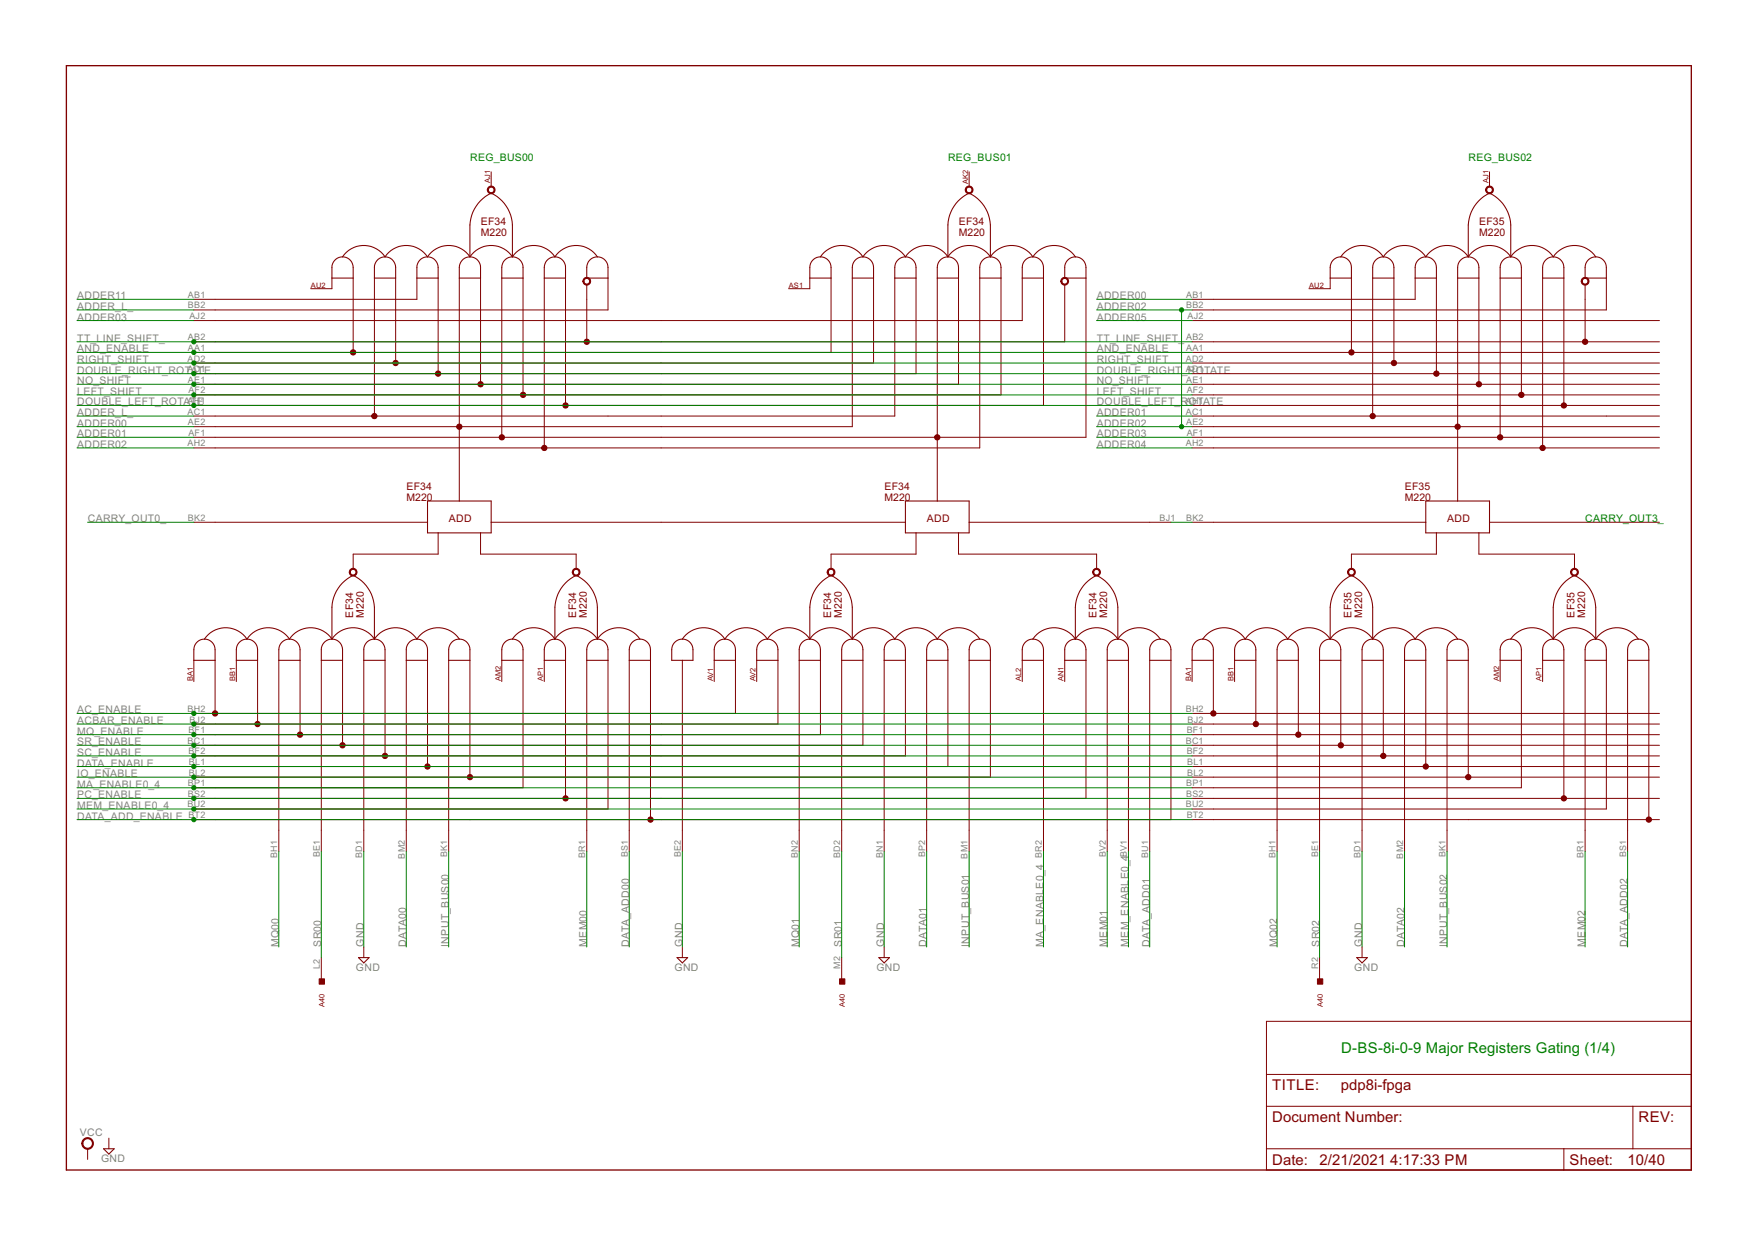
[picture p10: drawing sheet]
<svg xmlns="http://www.w3.org/2000/svg" width="420mm" height="297mm" viewBox="0 0 420 297" stroke-linecap="round" stroke-linejoin="round" font-family="sans-serif">
<path d="M15.9 15.7h388.6v264.1h-388.6z" fill="none" stroke="#800000" stroke-width=".32"/>
<g fill="none" stroke="#800000" stroke-width=".24">
<path d="M117.5 41.1v3.6M231.8 41.1v3.6M356.2 41.1v3.6M79.4 66.5v2.5h-5.1M84.5 66.5v17.8M89.5 66.5v33M94.6 66.5v20.3M99.7 66.5v5.1h-53.3M104.8 66.5v22.9M109.8 66.5v53.3M114.9 66.5v25.4M120 66.5v38.1"/>
<path d="M125.1 66.5v27.9M130.2 66.5v40.6M135.2 66.5v30.5M140.3 68v13.7M145.4 66.5v7.6h-99M193.7 66.5v2.5h-5.1M198.7 66.5v17.8h-152.3M203.8 66.5v35.5h-157.4M208.9 66.5v20.3h-162.5M214 66.5v33h-167.6M219.1 66.5v22.9h-172.7M224.1 66.5v53.3"/>
<path d="M229.2 66.5v25.4h-182.8M234.3 66.5v40.6h-187.9M239.4 66.5v27.9h-193M244.5 66.5v10.2h-198.1M249.5 66.5v30.5h-203.1M254.6 68v13.7h-208.2M259.7 66.5v38.1h-213.3M285.1 76.7h111.7M318.1 66.5v2.5h-5.1M323.2 66.5v17.8M328.3 66.5v33M333.3 66.5v20.3"/>
<path d="M338.4 66.5v5.1h-53.3M343.5 66.5v22.9M348.6 66.5v53.3M353.7 66.5v25.4M358.7 66.5v38.1M363.8 66.5v27.9M368.9 66.5v40.6M374 66.5v30.5M379.1 68v13.7M384.1 66.5v7.6h-99M285.1 99.5h111.7M285.1 97h111.7"/>
<path d="M285.1 94.4h111.7M285.1 91.9h111.7M285.1 89.4h111.7M285.1 86.8h111.7M285.1 84.3h111.7M285.1 81.7h111.7M285.1 102h111.7M285.1 104.6h111.7M285.1 107.1h111.7M46.4 124.9h55.8M104.8 127.4v5.1h-20.3v3.6M114.9 127.4v5.1h22.9v3.6"/>
<path d="M117.5 124.9h99M219.1 127.4v5.1h-20.4v3.6M229.2 127.4v5.1h33v3.6M231.8 124.9h48.2M285.1 124.9h55.9M343.5 127.4v5.1h-20.3v3.6M353.7 127.4v5.1h22.8v3.6M356.2 124.9h40.6M46.4 157.9v5.1M51.4 157.9v12.7M56.5 157.9v5.1M61.6 157.9v15.3"/>
<path d="M66.7 157.9v45.7M71.8 157.9v17.8M76.8 157.9v45.7M81.9 157.9v20.3M87 157.9v45.7M92.1 157.9v22.9M97.2 157.9v45.7M102.2 157.9v25.4M107.3 157.9v45.7M112.4 157.9v28M120 157.9v5.1M125.1 157.9v30.5h-78.7"/>
<path d="M130.2 157.9v5.1M135.2 157.9v33M140.3 157.9v45.7M145.4 157.9v35.6h-99M150.5 157.9v45.7M155.6 157.9v38.1M163.2 157.9v45.7M170.8 157.9v5.1M175.9 157.9v12.7h-129.5M181 157.9v5.1M186 157.9v15.3h-139.6M191.1 157.9v45.7"/>
<path d="M196.2 157.9v17.8h-149.8M201.3 157.9v45.7M206.4 157.9v20.3h-160M211.4 157.9v45.7M216.5 157.9v22.9h-170.1M221.6 157.9v45.7M226.7 157.9v25.4h-180.3M231.8 157.9v45.7M236.8 157.9v28h-190.4M244.5 157.9v5.1M249.5 157.9v45.7M254.6 157.9v5.1"/>
<path d="M259.7 157.9v33h-213.3M264.8 157.9v45.7M269.9 157.9v45.7M274.9 157.9v45.7M280 157.9v38.1h-233.6M285.1 157.9v5.1M290.2 157.9v12.7M295.2 157.9v5.1M300.3 157.9v15.3M305.4 157.9v45.7M310.5 157.9v17.8M315.6 157.9v45.7"/>
<path d="M320.6 157.9v20.3M325.7 157.9v45.7M330.8 157.9v22.9M335.9 157.9v45.7M341 157.9v25.4M346 157.9v45.7M351.1 157.9v28M358.7 157.9v5.1M363.8 157.9v30.5h-78.7M368.9 157.9v5.1M374 157.9v33M379.1 157.9v45.7"/>
<path d="M384.1 157.9v35.6h-99M389.2 157.9v45.7M394.3 157.9v38.1M285.1 170.6h111.7M285.1 173.2h111.7M285.1 175.7h111.7M285.1 178.2h111.7M285.1 180.8h111.7M285.1 183.3h111.7M285.1 185.9h111.7M285.1 190.9h111.7M285.1 196h111.7"/>
<path d="M76.8 229v5.1M87 226.5v2.5M163.2 226.5v2.5M201.3 229v5.1M211.4 226.5v2.5M315.6 229v5.1M325.7 226.5v2.5M302.9 244.3h101.6v35.5h-101.6zM302.9 257h101.6M21 274.7v2.6M26 272.2v2.5M302.9 264.6h101.6"/>
<path d="M302.9 274.7h101.6M374 274.7v5.1M390.5 264.6v10.1"/>
</g>
<g fill="none" stroke="#800000" stroke-width=".25">
<path d="M80 62.3a2.54 2.54 0 0 1 2.8-.7 2.54 2.54 0 0 1 1.7 2.4v2.5h-5.1v-3zM81.9 61.4a6.1 6.1 0 0 1 10.2 0M90.4 62a2.55 2.55 0 0 1 2.7-.3 2.55 2.55 0 0 1 1.5 2.3v2.5h-5.1l.1-3 .3-.8zM92.1 61.4a6.1 6.1 0 0 1 10.1 0M100.6 62a2.55 2.55 0 0 1 2.7-.3 2.55 2.55 0 0 1 1.5 2.3v2.5h-5.1v-3l.3-.8zM102.2 61.4a6.1 6.1 0 0 1 10.2 0M110.7 62a2.54 2.54 0 0 1 2.8-.3 2.54 2.54 0 0 1 1.4 2.3v2.5h-5.1l.1-3 .3-.8zM112.4 61.4v-7.6a9 9 0 0 1 5.1-7.6 8.9 8.9 0 0 1 5 7.6v7.6M112.4 61.4a6.1 6.1 0 0 1 10.1 0M120.6 62.3a2.54 2.54 0 0 1 2.8-.7 2.54 2.54 0 0 1 1.7 2.4v2.5h-5.1v-3zM122.5 61.4a6.1 6.1 0 0 1 10.2 0M130.7 62.3a2.54 2.54 0 0 1 2.9-.7 2.54 2.54 0 0 1 1.6 2.4v2.5h-5v-3z"/>
<path d="M132.7 61.4a6.1 6.1 0 0 1 10.2 0M140.9 62.3a2.54 2.54 0 0 1 2.8-.7 2.54 2.54 0 0 1 1.7 2.4v2.5h-5.1l.1-3zM194.2 62.3a2.54 2.54 0 0 1 2.9-.7 2.54 2.54 0 0 1 1.6 2.4v2.5h-5v-3zM196.2 61.4a6.1 6.1 0 0 1 10.2 0M204.4 62.3a2.54 2.54 0 0 1 2.8-.7 2.54 2.54 0 0 1 1.7 2.4v2.5h-5.1l.1-3zM206.4 61.4a6.1 6.1 0 0 1 10.1 0M214.6 62.3a2.54 2.54 0 0 1 2.8-.7 2.54 2.54 0 0 1 1.7 2.4v2.5h-5.1v-3zM216.5 61.4a6.1 6.1 0 0 1 10.2 0M224.7 62.3a2.54 2.54 0 0 1 2.8-.7 2.54 2.54 0 0 1 1.7 2.4v2.5h-5.1l.1-3zM226.7 61.4v-7.6a8.9 8.9 0 0 1 5.1-7.6 8.9 8.9 0 0 1 5 7.6v7.6M226.7 61.4a6.1 6.1 0 0 1 10.1 0M234.9 62.3a2.54 2.54 0 0 1 2.8-.7 2.54 2.54 0 0 1 1.7 2.4v2.5h-5.1v-3z"/>
<path d="M236.8 61.4a6.1 6.1 0 0 1 10.2 0M245 62.3a2.54 2.54 0 0 1 2.9-.7 2.54 2.54 0 0 1 1.6 2.4v2.5h-5v-3zM247 61.4a6.1 6.1 0 0 1 10.2 0M255.2 62.3a2.54 2.54 0 0 1 2.8-.7 2.54 2.54 0 0 1 1.7 2.4v2.5h-5.1v-3zM318.7 62.3a2.54 2.54 0 0 1 2.8-.7 2.54 2.54 0 0 1 1.7 2.4v2.5h-5.1v-3zM320.6 61.4a6.1 6.1 0 0 1 10.2 0M328.8 62.3a2.54 2.54 0 0 1 2.9-.7 2.54 2.54 0 0 1 1.6 2.4v2.5h-5v-3zM330.8 61.4a6.1 6.1 0 0 1 10.2 0M339 62.3a2.54 2.54 0 0 1 2.8-.7 2.54 2.54 0 0 1 1.7 2.4v2.5h-5.1l.1-3zM341 61.4a6.1 6.1 0 0 1 10.1 0M349.2 62.3a2.54 2.54 0 0 1 2.8-.7 2.54 2.54 0 0 1 1.7 2.4v2.5h-5.1v-3zM351.1 61.4v-7.6a8.9 8.9 0 0 1 5.1-7.6 8.9 8.9 0 0 1 5.1 7.6v7.6"/>
<path d="M351.1 61.4a6.1 6.1 0 0 1 10.2 0M359.3 62.3a2.54 2.54 0 0 1 2.8-.7 2.54 2.54 0 0 1 1.7 2.4v2.5h-5.1l.1-3zM361.3 61.4a6.1 6.1 0 0 1 10.1 0M369.5 62.3a2.54 2.54 0 0 1 2.8-.7 2.54 2.54 0 0 1 1.7 2.4v2.5h-5.1v-3zM371.4 61.4a6.1 6.1 0 0 1 10.2 0M379.6 62.3a2.54 2.54 0 0 1 2.9-.7 2.54 2.54 0 0 1 1.6 2.4v2.5h-5v-3zM102.2 119.8h15.3v7.6h-15.3zM216.5 119.8h15.3v7.6h-15.3zM341 119.8h15.2v7.6h-15.2zM46.9 153.8a2.54 2.54 0 0 1 2.9-.8 2.54 2.54 0 0 1 1.6 2.4v2.5h-5v-3zM48.9 152.8a6.1 6.1 0 0 1 10.2 0M57.1 153.8a2.54 2.54 0 0 1 2.8-.8 2.54 2.54 0 0 1 1.7 2.4v2.5h-5.1l.1-3z"/>
<path d="M59.1 152.8a6.1 6.1 0 0 1 10.1 0M67.3 153.8a2.54 2.54 0 0 1 2.8-.8 2.54 2.54 0 0 1 1.7 2.4v2.5h-5.1v-3zM69.2 152.8a6.1 6.1 0 0 1 10.2 0M77.4 153.8a2.54 2.54 0 0 1 2.8-.8 2.54 2.54 0 0 1 1.7 2.4v2.5h-5.1l.1-3zM79.4 152.8v-7.6a8.9 8.9 0 0 1 5.1-7.6 9 9 0 0 1 5 7.6v7.6M79.4 152.8a6.1 6.1 0 0 1 10.1 0M87.9 153.4a2.55 2.55 0 0 1 2.7-.3 2.55 2.55 0 0 1 1.5 2.3v2.5h-5.1v-3l.3-.8zM89.5 152.8a6.1 6.1 0 0 1 10.2 0M98 153.4a2.55 2.55 0 0 1 2.8-.3 2.55 2.55 0 0 1 1.4 2.3v2.5h-5v-3l.3-.8zM99.7 152.8a6.1 6.1 0 0 1 10.1 0M108.2 153.4a2.53 2.53 0 0 1 2.7-.3 2.53 2.53 0 0 1 1.5 2.3v2.5h-5.1v-3l.4-.8zM120.6 153.8a2.54 2.54 0 0 1 2.8-.8 2.54 2.54 0 0 1 1.7 2.4v2.5h-5.1v-3z"/>
<path d="M122.5 152.8a6.1 6.1 0 0 1 10.2 0M130.7 153.8a2.54 2.54 0 0 1 2.9-.8 2.54 2.54 0 0 1 1.6 2.4v2.5h-5v-3zM132.7 152.8v-7.6a8.9 8.9 0 0 1 5.1-7.6 8.9 8.9 0 0 1 5.1 7.6v7.6M132.7 152.8a6.1 6.1 0 0 1 10.2 0M140.9 153.8a2.54 2.54 0 0 1 2.8-.8 2.54 2.54 0 0 1 1.7 2.4v2.5h-5.1l.1-3zM142.9 152.8a6.1 6.1 0 0 1 10.1 0M151.1 153.8a2.54 2.54 0 0 1 2.8-.8 2.54 2.54 0 0 1 1.7 2.4v2.5h-5.1v-3zM161.2 153.8a2.54 2.54 0 0 1 2.8-.8 2.54 2.54 0 0 1 1.7 2.4v2.5h-5.1l.1-3zM163.2 152.8a6.1 6.1 0 0 1 10.1 0M171.4 153.8a2.54 2.54 0 0 1 2.8-.8 2.54 2.54 0 0 1 1.7 2.4v2.5h-5.1v-3zM173.3 152.8a6.1 6.1 0 0 1 10.2 0M181.5 153.8a2.54 2.54 0 0 1 2.9-.8 2.54 2.54 0 0 1 1.6 2.4v2.5h-5v-3z"/>
<path d="M183.5 152.8a6.1 6.1 0 0 1 10.2 0M191.7 153.8a2.54 2.54 0 0 1 2.8-.8 2.54 2.54 0 0 1 1.7 2.4v2.5h-5.1l.1-3zM193.7 152.8v-7.6a8.9 8.9 0 0 1 5-7.6 8.9 8.9 0 0 1 5.1 7.6v7.6M193.7 152.8a6.1 6.1 0 0 1 10.1 0M201.9 153.8a2.54 2.54 0 0 1 2.8-.8 2.54 2.54 0 0 1 1.7 2.4v2.5h-5.1v-3zM203.8 152.8a6.1 6.1 0 0 1 10.2 0M212 153.8a2.54 2.54 0 0 1 2.8-.8 2.54 2.54 0 0 1 1.7 2.4v2.5h-5.1l.1-3zM214 152.8a6.1 6.1 0 0 1 10.1 0M222.2 153.8a2.54 2.54 0 0 1 2.8-.8 2.54 2.54 0 0 1 1.7 2.4v2.5h-5.1v-3zM224.1 152.8a6.1 6.1 0 0 1 10.2 0M232.3 153.8a2.54 2.54 0 0 1 2.9-.8 2.54 2.54 0 0 1 1.6 2.4v2.5h-5v-3zM245 153.8a2.54 2.54 0 0 1 2.9-.8 2.54 2.54 0 0 1 1.6 2.4v2.5h-5v-3z"/>
<path d="M247 152.8a6.1 6.1 0 0 1 10.2 0M255.2 153.8a2.54 2.54 0 0 1 2.8-.8 2.54 2.54 0 0 1 1.7 2.4v2.5h-5.1v-3zM257.2 152.8v-7.6a8.9 8.9 0 0 1 5-7.6 9 9 0 0 1 5.1 7.6v7.6M257.2 152.8a6.1 6.1 0 0 1 10.1 0M265.7 153.4a2.55 2.55 0 0 1 2.7-.3 2.55 2.55 0 0 1 1.5 2.3v2.5h-5.1v-3l.3-.8zM267.3 152.8a6.1 6.1 0 0 1 10.2 0M275.8 153.4a2.55 2.55 0 0 1 2.7-.3 2.55 2.55 0 0 1 1.5 2.3v2.5h-5.1l.1-3 .3-.8zM286 153.4a2.53 2.53 0 0 1 2.7-.3 2.53 2.53 0 0 1 1.5 2.3v2.5h-5.1v-3l.3-.8zM287.6 152.8a6.1 6.1 0 0 1 10.2 0M296.1 153.4a2.54 2.54 0 0 1 2.7-.3 2.54 2.54 0 0 1 1.5 2.3v2.5h-5.1l.1-3 .3-.8zM297.8 152.8a6.1 6.1 0 0 1 10.1 0M306 153.8a2.54 2.54 0 0 1 2.8-.8 2.54 2.54 0 0 1 1.7 2.4v2.5h-5.1v-3z"/>
<path d="M307.9 152.8a6.1 6.1 0 0 1 10.2 0M316.1 153.8a2.54 2.54 0 0 1 2.9-.8 2.54 2.54 0 0 1 1.6 2.4v2.5h-5v-3zM318.1 152.8v-7.6a8.9 8.9 0 0 1 5.1-7.6 8.9 8.9 0 0 1 5.1 7.6v7.6M318.1 152.8a6.1 6.1 0 0 1 10.2 0M326.3 153.8a2.54 2.54 0 0 1 2.8-.8 2.54 2.54 0 0 1 1.7 2.4v2.5h-5.1l.1-3zM328.3 152.8a6.1 6.1 0 0 1 10.1 0M336.5 153.8a2.54 2.54 0 0 1 2.8-.8 2.54 2.54 0 0 1 1.7 2.4v2.5h-5.1v-3zM338.4 152.8a6.1 6.1 0 0 1 10.2 0M346.6 153.8a2.54 2.54 0 0 1 2.8-.8 2.54 2.54 0 0 1 1.7 2.4v2.5h-5.1l.1-3zM359.3 153.8a2.54 2.54 0 0 1 2.8-.8 2.54 2.54 0 0 1 1.7 2.4v2.5h-5.1l.1-3zM361.3 152.8a6.1 6.1 0 0 1 10.1 0M369.5 153.8a2.54 2.54 0 0 1 2.8-.8 2.54 2.54 0 0 1 1.7 2.4v2.5h-5.1v-3z"/>
<path d="M371.4 152.8v-7.6a8.9 8.9 0 0 1 5.1-7.6 8.9 8.9 0 0 1 5.1 7.6v7.6M371.4 152.8a6.1 6.1 0 0 1 10.2 0M379.6 153.8a2.54 2.54 0 0 1 2.9-.8 2.54 2.54 0 0 1 1.6 2.4v2.5h-5v-3zM381.6 152.8a6.1 6.1 0 0 1 10.2 0M389.8 153.8a2.54 2.54 0 0 1 2.8-.8 2.54 2.54 0 0 1 1.7 2.4v2.5h-5.1l.1-3zM85.7 229h2.6l-1.3 1.3zM161.9 229h2.5l-1.2 1.3zM210.2 229h2.5l-1.3 1.3zM324.4 229h2.6l-1.3 1.3zM24.8 274.7h2.5l-1.3 1.3z"/>
</g>
<g fill="#800000" stroke="#800000" stroke-width=".24">
<path d="M83.7 136.3a.93 .93 0 0 1 1.5 0 .93 .93 0 0 1-.4 1.4 .93 .93 0 0 1-1.3-.9h.3a.68 .68 0 0 1 1-.5 .68 .68 0 0 1 .1 1.1 .68 .68 0 0 1-1.1-.3v-.3h-.3z" fill-rule="evenodd"/>
<path d="M137 136.3a.93 .93 0 0 1 1.5 0 .93 .93 0 0 1-.5 1.4 .93 .93 0 0 1-1.2-.9h.3a.68 .68 0 0 1 .9-.6 .68 .68 0 0 1 .3 1.1 .68 .68 0 0 1-1.2-.2v-.3h-.3z" fill-rule="evenodd"/>
<path d="M109.5 101.9a.38 .38 0 0 1 .6-.1 .38 .38 0 0 1-.2 .6 .38 .38 0 0 1-.4-.4l.3-.1 .2 .2-.5-.1z" fill-rule="evenodd"/>
<path d="M109.4 101.6a.64 .64 0 0 1 1 .1 .64 .64 0 0 1-.4 1 .64 .64 0 0 1-.8-.7h.3a.38 .38 0 0 1 .4-.3 .38 .38 0 0 1 .2 .6 .38 .38 0 0 1-.6-.1l-.3-.2z" fill-rule="evenodd"/>
<path d="M116.7 44.9a.93 .93 0 0 1 1.5 0 .93 .93 0 0 1-.5 1.4 .93 .93 0 0 1-1.2-.9h.3a.68 .68 0 0 1 .9-.6 .68 .68 0 0 1 .2 1.1 .68 .68 0 0 1-1.1-.3v-.2h-.3z" fill-rule="evenodd"/>
<path d="M89.2 99.3a.38 .38 0 0 1 .6-.1 .38 .38 0 0 1-.1 .6 .38 .38 0 0 1-.5-.3l.3-.1 .2 .1-.1 .1-.4-.1z" fill-rule="evenodd"/>
<path d="M89.1 99.1a.63 .63 0 0 1 1 .1 .63 .63 0 0 1-.4 .9 .63 .63 0 0 1-.8-.6h.3a.38 .38 0 0 1 .5-.3 .38 .38 0 0 1 .1 .6 .38 .38 0 0 1-.6-.1v-.2h-.3z" fill-rule="evenodd"/>
<path d="M139.8 66.5a.93 .93 0 0 1 1.4 .4 .93 .93 0 0 1-.7 1.3 .93 .93 0 0 1-1.1-.9h.2a.68 .68 0 0 1 1-.7 .68 .68 0 0 1 .2 1.1 .68 .68 0 0 1-1.1-.2l-.1-.2h-.2z" fill-rule="evenodd"/>
<path d="M84.1 84.1a.38 .38 0 0 1 .6-.1 .38 .38 0 0 1-.1 .6 .38 .38 0 0 1-.5-.3l.3-.1 .2 .1-.1 .1-.4-.1z" fill-rule="evenodd"/>
<path d="M94.3 86.6a.38 .38 0 0 1 .6 0 .38 .38 0 0 1-.1 .6 .38 .38 0 0 1-.6-.4l.4-.1 .1 .1-.1 .2-.4-.2z" fill-rule="evenodd"/>
<path d="M104.4 89.2a.38 .38 0 0 1 .7-.1 .38 .38 0 0 1-.2 .6 .38 .38 0 0 1-.5-.3l.3-.2 .2 .2-.1 .1-.4-.1z" fill-rule="evenodd"/>
<path d="M114.7 91.6a.39 .39 0 0 1 .6 .2 .39 .39 0 0 1-.3 .5 .39 .39 0 0 1-.5-.4l.5-.1v.2l-.5-.1z" fill-rule="evenodd"/>
<path d="M124.9 94.1a.39 .39 0 0 1 .5 .2 .39 .39 0 0 1-.2 .5 .39 .39 0 0 1-.5-.4l.4-.1 .1 .2-.5-.1z" fill-rule="evenodd"/>
<path d="M135 96.6a.38 .38 0 0 1 .6 .3 .38 .38 0 0 1-.3 .5 .38 .38 0 0 1-.4-.4l.3-.2 .2 .2h-.5z" fill-rule="evenodd"/>
<path d="M84 83.8a.63 .63 0 0 1 1 .1 .63 .63 0 0 1-.4 1 .63 .63 0 0 1-.8-.6h.3a.38 .38 0 0 1 .5-.4 .38 .38 0 0 1 .1 .7 .38 .38 0 0 1-.6-.2l-.3-.1z" fill-rule="evenodd"/>
<path d="M94.1 86.4a.63 .63 0 0 1 1 .1 .63 .63 0 0 1-.3 .9 .63 .63 0 0 1-.8-.6h.2a.38 .38 0 0 1 .6-.3 .38 .38 0 0 1 .1 .6 .38 .38 0 0 1-.6-.1l-.3-.2z" fill-rule="evenodd"/>
<path d="M114.5 91.4a.64 .64 0 0 1 1 .2 .64 .64 0 0 1-.4 .9 .64 .64 0 0 1-.8-.6h.2a.38 .38 0 0 1 .5-.4 .38 .38 0 0 1 .2 .6 .38 .38 0 0 1-.6-.1l-.3-.1z" fill-rule="evenodd"/>
<path d="M124.6 94a.64 .64 0 0 1 1 .1 .64 .64 0 0 1-.4 .9 .64 .64 0 0 1-.8-.6h.3a.38 .38 0 0 1 .5-.4 .38 .38 0 0 1 .2 .6 .38 .38 0 0 1-.7 0l-.3-.2z" fill-rule="evenodd"/>
<path d="M104.3 88.9a.63 .63 0 0 1 1 .1 .63 .63 0 0 1-.3 .9 .63 .63 0 0 1-.9-.5h.3a.38 .38 0 0 1 .5-.4 .38 .38 0 0 1 .1 .6 .38 .38 0 0 1-.6-.1l-.3-.1z" fill-rule="evenodd"/>
<path d="M134.8 96.5a.64 .64 0 0 1 1 .2 .64 .64 0 0 1-.4 .9 .64 .64 0 0 1-.8-.6h.3a.38 .38 0 0 1 .4-.4 .38 .38 0 0 1 .2 .6 .38 .38 0 0 1-.6-.1l-.3-.1z" fill-rule="evenodd"/>
<path d="M119.5 104.1a.64 .64 0 0 1 1.1 .2 .64 .64 0 0 1-.4 .9 .64 .64 0 0 1-.8-.6h.2a.38 .38 0 0 1 .5-.4 .38 .38 0 0 1 .2 .6 .38 .38 0 0 1-.6-.1l-.3-.1z" fill-rule="evenodd"/>
<path d="M129.7 106.7a.64 .64 0 0 1 1 .1 .64 .64 0 0 1-.4 1 .64 .64 0 0 1-.8-.7h.3a.38 .38 0 0 1 .5-.4 .38 .38 0 0 1 .1 .6 .38 .38 0 0 1-.6 0l-.3-.2z" fill-rule="evenodd"/>
<path d="M119.7 104.4a.38 .38 0 0 1 .6 0 .38 .38 0 0 1-.2 .6 .38 .38 0 0 1-.5-.4l.4-.1 .1 .1h-.5z" fill-rule="evenodd"/>
<path d="M130 106.8a.38 .38 0 0 1 .5 .2 .38 .38 0 0 1-.3 .5 .38 .38 0 0 1-.4-.4l.4-.1 .1 .2-.5-.1z" fill-rule="evenodd"/>
<path d="M139.9 81.3a.64 .64 0 0 1 1 .1 .64 .64 0 0 1-.4 .9 .64 .64 0 0 1-.8-.6h.2a.38 .38 0 0 1 .5-.3 .38 .38 0 0 1 .2 .6 .38 .38 0 0 1-.6-.1l-.3-.2z" fill-rule="evenodd"/>
<path d="M140.1 81.4a.39 .39 0 0 1 .6 .2 .39 .39 0 0 1-.3 .5 .39 .39 0 0 1-.5-.4l.5-.1v.2l-.5-.1z" fill-rule="evenodd"/>
<path d="M51 170.2a.63 .63 0 0 1 1 .1 .63 .63 0 0 1-.4 .9 .63 .63 0 0 1-.8-.6h.3a.38 .38 0 0 1 .5-.3 .38 .38 0 0 1 .1 .6 .38 .38 0 0 1-.6-.1v-.2h-.3z" fill-rule="evenodd"/>
<path d="M51.1 170.4a.38 .38 0 0 1 .6 0 .38 .38 0 0 1-.1 .6 .38 .38 0 0 1-.5-.4l.3-.1 .2 .1-.2 .2-.3-.2z" fill-rule="evenodd"/>
<path d="M61.2 172.7a.62 .62 0 0 1 .9 .2 .62 .62 0 0 1-.4 .9 .62 .62 0 0 1-.7-.6h.2a.38 .38 0 0 1 .6-.4 .38 .38 0 0 1 0 .7 .38 .38 0 0 1-.6-.2v-.1h-.2z" fill-rule="evenodd"/>
<path d="M61.3 173a.38 .38 0 0 1 .6-.1 .38 .38 0 0 1-.2 .6 .38 .38 0 0 1-.5-.3l.4-.2 .1 .2-.1 .1-.4-.1z" fill-rule="evenodd"/>
<path d="M71.3 175.3a.63 .63 0 0 1 1 .1 .63 .63 0 0 1-.4 .9 .63 .63 0 0 1-.8-.6h.3a.38 .38 0 0 1 .5-.3 .38 .38 0 0 1 .1 .6 .38 .38 0 0 1-.6-.1v-.2h-.3z" fill-rule="evenodd"/>
<path d="M71.6 175.4a.38 .38 0 0 1 .5 .2 .38 .38 0 0 1-.3 .5 .38 .38 0 0 1-.4-.4l.4-.1 .1 .2-.5-.1z" fill-rule="evenodd"/>
<path d="M81.4 177.8a.63 .63 0 0 1 1 .1 .63 .63 0 0 1-.3 .9 .63 .63 0 0 1-.8-.6h.2a.38 .38 0 0 1 .6-.3 .38 .38 0 0 1 .1 .6 .38 .38 0 0 1-.6-.1l-.1-.2h-.2z" fill-rule="evenodd"/>
<path d="M81.6 178.1a.38 .38 0 0 1 .6-.1 .38 .38 0 0 1-.1 .6 .38 .38 0 0 1-.6-.4l.4-.1 .1 .1-.1 .2-.4-.2z" fill-rule="evenodd"/>
<path d="M91.6 180.3a.63 .63 0 0 1 1 .1 .63 .63 0 0 1-.4 1 .63 .63 0 0 1-.8-.6h.3a.38 .38 0 0 1 .5-.3 .38 .38 0 0 1 .1 .6 .38 .38 0 0 1-.6-.2v-.1h-.3z" fill-rule="evenodd"/>
<path d="M91.7 180.6a.38 .38 0 0 1 .7-.1 .38 .38 0 0 1-.2 .6 .38 .38 0 0 1-.5-.3l.4-.1 .1 .1-.1 .1-.4-.1z" fill-rule="evenodd"/>
<path d="M101.8 182.9a.63 .63 0 0 1 1 .1 .63 .63 0 0 1-.4 .9 .63 .63 0 0 1-.8-.6h.3a.38 .38 0 0 1 .5-.3 .38 .38 0 0 1 .1 .6 .38 .38 0 0 1-.6-.1v-.2h-.3z" fill-rule="evenodd"/>
<path d="M101.9 183.1a.38 .38 0 0 1 .6 0 .38 .38 0 0 1-.1 .6 .38 .38 0 0 1-.5-.4l.3-.1 .2 .1-.2 .2-.3-.2z" fill-rule="evenodd"/>
<path d="M155.1 195.6a.64 .64 0 0 1 1 .1 .64 .64 0 0 1-.4 .9 .64 .64 0 0 1-.8-.6h.3a.38 .38 0 0 1 .5-.4 .38 .38 0 0 1 .1 .6 .38 .38 0 0 1-.6 0l-.3-.2z" fill-rule="evenodd"/>
<path d="M155.4 195.7a.39 .39 0 0 1 .5 .2 .39 .39 0 0 1-.3 .5 .39 .39 0 0 1-.4-.4l.4-.1 .1 .2-.5-.1z" fill-rule="evenodd"/>
<path d="M134.8 190.5a.63 .63 0 0 1 1 .1 .63 .63 0 0 1-.4 1 .63 .63 0 0 1-.8-.7h.3a.38 .38 0 0 1 .4-.3 .38 .38 0 0 1 .2 .6 .38 .38 0 0 1-.6-.1l-.3-.2z" fill-rule="evenodd"/>
<path d="M135 190.6a.39 .39 0 0 1 .6 .2 .39 .39 0 0 1-.3 .5 .39 .39 0 0 1-.4-.4l.3-.1 .2 .2-.5-.1z" fill-rule="evenodd"/>
<path d="M111.9 185.4a.63 .63 0 0 1 1 .2 .63 .63 0 0 1-.4 .9 .63 .63 0 0 1-.8-.6h.3a.38 .38 0 0 1 .5-.4 .38 .38 0 0 1 .2 .6 .38 .38 0 0 1-.7-.1l-.3-.1z" fill-rule="evenodd"/>
<path d="M112.2 185.5a.39 .39 0 0 1 .5 .2 .39 .39 0 0 1-.2 .5 .39 .39 0 0 1-.5-.3l.4-.2 .1 .2h-.5z" fill-rule="evenodd"/>
<path d="M198 136.3a.94 .94 0 0 1 1.5 0 .94 .94 0 0 1-.5 1.4 .94 .94 0 0 1-1.2-.9h.3a.67 .67 0 0 1 .9-.6 .67 .67 0 0 1 .2 1.1 .67 .67 0 0 1-1.1-.2v-.3h-.3z" fill-rule="evenodd"/>
<path d="M261.5 136.3a.93 .93 0 0 1 1.5 0 .93 .93 0 0 1-.5 1.4 .93 .93 0 0 1-1.2-.9h.3a.68 .68 0 0 1 .9-.5 .68 .68 0 0 1 .2 1.1 .68 .68 0 0 1-1.1-.3v-.3h-.3z" fill-rule="evenodd"/>
<path d="M223.7 104.1a.64 .64 0 0 1 1 .2 .64 .64 0 0 1-.4 .9 .64 .64 0 0 1-.8-.6h.3a.38 .38 0 0 1 .5-.3 .38 .38 0 0 1 .1 .6 .38 .38 0 0 1-.6-.2v-.1h-.3z" fill-rule="evenodd"/>
<path d="M223.8 104.4a.38 .38 0 0 1 .6-.1 .38 .38 0 0 1-.1 .6 .38 .38 0 0 1-.5-.3l.3-.1 .2 .1-.1 .1-.4-.1z" fill-rule="evenodd"/>
<path d="M231 44.9a.93 .93 0 0 1 1.5-.1 .93 .93 0 0 1-.4 1.5 .93 .93 0 0 1-1.3-.9h.3a.68 .68 0 0 1 1-.5 .68 .68 0 0 1 .1 1.1 .68 .68 0 0 1-1.1-.4v-.2h-.3z" fill-rule="evenodd"/>
<path d="M253.9 66.7a.92 .92 0 0 1 1.4 0 .92 .92 0 0 1-.4 1.4 .92 .92 0 0 1-1.2-.8h.2a.68 .68 0 0 1 1-.6 .68 .68 0 0 1 .1 1.1 .68 .68 0 0 1-1-.3l-.1-.2h-.2z" fill-rule="evenodd"/>
<path d="M322.4 136.3a.93 .93 0 0 1 1.5 0 .93 .93 0 0 1-.5 1.4 .93 .93 0 0 1-1.2-.9h.3a.68 .68 0 0 1 .9-.6 .68 .68 0 0 1 .3 1.1 .68 .68 0 0 1-1.2-.2v-.3h-.3z" fill-rule="evenodd"/>
<path d="M375.8 136.3a.94 .94 0 0 1 1.5 0 .94 .94 0 0 1-.5 1.4 .94 .94 0 0 1-1.2-.9h.2a.67 .67 0 0 1 1-.6 .67 .67 0 0 1 .2 1.1 .67 .67 0 0 1-1.1-.2l-.1-.3h-.2z" fill-rule="evenodd"/>
<path d="M348.4 101.7a.38 .38 0 0 1 .5 .2 .38 .38 0 0 1-.3 .5 .38 .38 0 0 1-.4-.4l.4-.1 .1 .2-.5-.1z" fill-rule="evenodd"/>
<path d="M348.1 101.6a.64 .64 0 0 1 1 .1 .64 .64 0 0 1-.4 1 .64 .64 0 0 1-.8-.7h.3a.38 .38 0 0 1 .5-.3 .38 .38 0 0 1 .2 .6 .38 .38 0 0 1-.7-.1l-.3-.2z" fill-rule="evenodd"/>
<path d="M355.6 44.7a.93 .93 0 0 1 1.4 .3 .93 .93 0 0 1-.6 1.3 .93 .93 0 0 1-1.1-.9h.2a.67 .67 0 0 1 .9-.6 .67 .67 0 0 1 .3 1.1 .67 .67 0 0 1-1.1-.3l-.1-.2h-.2z" fill-rule="evenodd"/>
<path d="M328.1 99.2a.38 .38 0 0 1 .5 .2 .38 .38 0 0 1-.3 .5 .38 .38 0 0 1-.4-.4l.4-.1 .1 .2-.5-.1z" fill-rule="evenodd"/>
<path d="M327.8 99.1a.64 .64 0 0 1 1 .1 .64 .64 0 0 1-.4 .9 .64 .64 0 0 1-.8-.6h.3a.38 .38 0 0 1 .5-.4 .38 .38 0 0 1 .1 .6 .38 .38 0 0 1-.6 0l-.3-.2z" fill-rule="evenodd"/>
<path d="M378.3 66.7a.93 .93 0 0 1 1.5 0 .93 .93 0 0 1-.4 1.4 .93 .93 0 0 1-1.3-.8h.3a.67 .67 0 0 1 .9-.7 .67 .67 0 0 1 .2 1.1 .67 .67 0 0 1-1.1-.2v-.2h-.3z" fill-rule="evenodd"/>
<path d="M323 83.9a.39 .39 0 0 1 .5 .2 .39 .39 0 0 1-.3 .6 .39 .39 0 0 1-.4-.4l.4-.1 .1 .1h-.5z" fill-rule="evenodd"/>
<path d="M333.1 86.5a.39 .39 0 0 1 .6 .2 .39 .39 0 0 1-.3 .5 .39 .39 0 0 1-.4-.4l.4-.1v.2l-.4-.1z" fill-rule="evenodd"/>
<path d="M343.3 89a.39 .39 0 0 1 .6 .2 .39 .39 0 0 1-.3 .5 .39 .39 0 0 1-.5-.3l.5-.2v.2h-.5z" fill-rule="evenodd"/>
<path d="M353.5 91.6a.39 .39 0 0 1 .5 .2 .39 .39 0 0 1-.3 .5 .39 .39 0 0 1-.4-.4l.4-.1 .1 .2-.5-.1z" fill-rule="evenodd"/>
<path d="M363.6 94.1a.39 .39 0 0 1 .6 .2 .39 .39 0 0 1-.3 .5 .39 .39 0 0 1-.5-.4l.5-.1v.2l-.5-.1z" fill-rule="evenodd"/>
<path d="M373.6 96.8a.38 .38 0 0 1 .7-.1 .38 .38 0 0 1-.2 .6 .38 .38 0 0 1-.5-.3l.4-.2 .1 .2-.1 .1-.4-.1z" fill-rule="evenodd"/>
<path d="M322.7 83.8a.64 .64 0 0 1 1 .2 .64 .64 0 0 1-.4 .9 .64 .64 0 0 1-.8-.6h.3a.38 .38 0 0 1 .5-.4 .38 .38 0 0 1 .2 .6 .38 .38 0 0 1-.7-.1l-.3-.1z" fill-rule="evenodd"/>
<path d="M332.9 86.4a.64 .64 0 0 1 1 .1 .64 .64 0 0 1-.4 .9 .64 .64 0 0 1-.8-.6h.3a.38 .38 0 0 1 .4-.4 .38 .38 0 0 1 .2 .6 .38 .38 0 0 1-.6 0l-.3-.2z" fill-rule="evenodd"/>
<path d="M353.2 91.4a.64 .64 0 0 1 1 .2 .64 .64 0 0 1-.4 .9 .64 .64 0 0 1-.8-.6h.3a.39 .39 0 0 1 .5-.3 .39 .39 0 0 1 .1 .6 .39 .39 0 0 1-.6-.2l-.3-.1z" fill-rule="evenodd"/>
<path d="M363.4 94a.64 .64 0 0 1 1 .1 .64 .64 0 0 1-.4 .9 .64 .64 0 0 1-.8-.6h.2a.39 .39 0 0 1 .6-.3 .39 .39 0 0 1 .1 .6 .39 .39 0 0 1-.6-.1l-.3-.2z" fill-rule="evenodd"/>
<path d="M343 88.9a.64 .64 0 0 1 1 .1 .64 .64 0 0 1-.3 1 .64 .64 0 0 1-.8-.6h.2a.38 .38 0 0 1 .5-.5 .38 .38 0 0 1 .2 .6 .38 .38 0 0 1-.6 0l-.3-.1z" fill-rule="evenodd"/>
<path d="M373.5 96.5a.64 .64 0 0 1 1 .2 .64 .64 0 0 1-.4 .9 .64 .64 0 0 1-.8-.6h.3a.39 .39 0 0 1 .5-.4 .39 .39 0 0 1 .1 .7 .39 .39 0 0 1-.6-.2v-.1h-.3z" fill-rule="evenodd"/>
<path d="M358.3 104.1a.64 .64 0 0 1 1 .2 .64 .64 0 0 1-.4 .9 .64 .64 0 0 1-.8-.6h.3a.39 .39 0 0 1 .5-.3 .39 .39 0 0 1 .1 .6 .39 .39 0 0 1-.6-.2v-.1h-.3z" fill-rule="evenodd"/>
<path d="M368.4 106.7a.64 .64 0 0 1 1.1 .1 .64 .64 0 0 1-.4 1 .64 .64 0 0 1-.8-.7h.2a.39 .39 0 0 1 .6-.3 .39 .39 0 0 1 .1 .6 .39 .39 0 0 1-.7-.1v-.2h-.2z" fill-rule="evenodd"/>
<path d="M358.4 104.4a.38 .38 0 0 1 .6-.1 .38 .38 0 0 1-.1 .6 .38 .38 0 0 1-.5-.3l.3-.1 .2 .1-.1 .1-.4-.1z" fill-rule="evenodd"/>
<path d="M368.6 106.9a.38 .38 0 0 1 .6 0 .38 .38 0 0 1-.2 .6 .38 .38 0 0 1-.5-.4l.4-.1 .1 .1v.2l-.5-.2z" fill-rule="evenodd"/>
<path d="M378.6 81.3a.64 .64 0 0 1 1 .1 .64 .64 0 0 1-.4 .9 .64 .64 0 0 1-.8-.6h.3a.39 .39 0 0 1 .5-.3 .39 .39 0 0 1 .1 .7 .39 .39 0 0 1-.6-.2v-.2h-.3z" fill-rule="evenodd"/>
<path d="M378.9 81.4a.39 .39 0 0 1 .5 .2 .39 .39 0 0 1-.3 .5 .39 .39 0 0 1-.4-.4l.4-.1 .1 .2-.5-.1z" fill-rule="evenodd"/>
<path d="M289.7 170.2a.63 .63 0 0 1 1 .1 .63 .63 0 0 1-.4 .9 .63 .63 0 0 1-.8-.6h.3a.38 .38 0 0 1 .5-.4 .38 .38 0 0 1 .1 .6 .38 .38 0 0 1-.6 0l-.3-.2z" fill-rule="evenodd"/>
<path d="M290 170.3a.39 .39 0 0 1 .5 .2 .39 .39 0 0 1-.3 .5 .39 .39 0 0 1-.4-.4l.4-.1 .1 .2-.5-.1z" fill-rule="evenodd"/>
<path d="M299.9 172.7a.63 .63 0 0 1 1 .2 .63 .63 0 0 1-.4 .9 .63 .63 0 0 1-.8-.6h.2a.38 .38 0 0 1 .5-.4 .38 .38 0 0 1 .2 .6 .38 .38 0 0 1-.6-.1l-.3-.1z" fill-rule="evenodd"/>
<path d="M300.1 172.8a.39 .39 0 0 1 .6 .2 .39 .39 0 0 1-.3 .5 .39 .39 0 0 1-.5-.3l.4-.2 .1 .2h-.5z" fill-rule="evenodd"/>
<path d="M310 175.3a.63 .63 0 0 1 1 .1 .63 .63 0 0 1-.4 .9 .63 .63 0 0 1-.8-.6h.3a.38 .38 0 0 1 .5-.4 .38 .38 0 0 1 .2 .6 .38 .38 0 0 1-.7 0l-.3-.2z" fill-rule="evenodd"/>
<path d="M310.3 175.4a.39 .39 0 0 1 .5 .2 .39 .39 0 0 1-.3 .5 .39 .39 0 0 1-.4-.4l.4-.1 .1 .2-.5-.1z" fill-rule="evenodd"/>
<path d="M320.2 177.8a.63 .63 0 0 1 1 .1 .63 .63 0 0 1-.4 1 .63 .63 0 0 1-.8-.7h.3a.38 .38 0 0 1 .4-.3 .38 .38 0 0 1 .2 .6 .38 .38 0 0 1-.6-.1l-.3-.2z" fill-rule="evenodd"/>
<path d="M320.4 177.9a.39 .39 0 0 1 .6 .2 .39 .39 0 0 1-.3 .5 .39 .39 0 0 1-.4-.4l.3-.1 .1 .2-.4-.1z" fill-rule="evenodd"/>
<path d="M330.3 180.3a.63 .63 0 0 1 1 .2 .63 .63 0 0 1-.4 .9 .63 .63 0 0 1-.7-.6h.2a.38 .38 0 0 1 .5-.4 .38 .38 0 0 1 .2 .6 .38 .38 0 0 1-.6-.1l-.3-.1z" fill-rule="evenodd"/>
<path d="M330.6 180.4a.39 .39 0 0 1 .6 .2 .39 .39 0 0 1-.3 .6 .39 .39 0 0 1-.5-.4l.4-.1 .1 .1h-.5z" fill-rule="evenodd"/>
<path d="M340.5 182.9a.63 .63 0 0 1 1 .1 .63 .63 0 0 1-.4 .9 .63 .63 0 0 1-.8-.6h.3a.38 .38 0 0 1 .5-.4 .38 .38 0 0 1 .1 .6 .38 .38 0 0 1-.6 0l-.3-.2z" fill-rule="evenodd"/>
<path d="M340.8 183a.39 .39 0 0 1 .5 .2 .39 .39 0 0 1-.3 .5 .39 .39 0 0 1-.4-.4l.4-.1 .1 .2-.5-.1z" fill-rule="evenodd"/>
<path d="M393.8 195.6a.64 .64 0 0 1 1 .1 .64 .64 0 0 1-.3 .9 .64 .64 0 0 1-.8-.6h.2a.39 .39 0 0 1 .6-.3 .39 .39 0 0 1 .1 .6 .39 .39 0 0 1-.7-.1v-.2h-.2z" fill-rule="evenodd"/>
<path d="M394 195.8a.38 .38 0 0 1 .6 0 .38 .38 0 0 1-.2 .6 .38 .38 0 0 1-.5-.4l.3-.1 .2 .1-.1 .2-.4-.2z" fill-rule="evenodd"/>
<path d="M373.5 190.5a.63 .63 0 0 1 1 .1 .63 .63 0 0 1-.4 1 .63 .63 0 0 1-.8-.7h.3a.39 .39 0 0 1 .5-.3 .39 .39 0 0 1 .1 .7 .39 .39 0 0 1-.6-.2v-.2h-.3z" fill-rule="evenodd"/>
<path d="M373.8 190.6a.39 .39 0 0 1 .5 .2 .39 .39 0 0 1-.3 .5 .39 .39 0 0 1-.4-.4l.4-.1 .1 .2-.5-.1z" fill-rule="evenodd"/>
<path d="M350.7 185.4a.63 .63 0 0 1 1 .2 .63 .63 0 0 1-.4 .9 .63 .63 0 0 1-.8-.6h.2a.38 .38 0 0 1 .5-.4 .38 .38 0 0 1 .2 .6 .38 .38 0 0 1-.6-.1l-.3-.1z" fill-rule="evenodd"/>
<path d="M350.9 185.5a.39 .39 0 0 1 .6 .2 .39 .39 0 0 1-.3 .5 .39 .39 0 0 1-.5-.3l.4-.2 .1 .2h-.5z" fill-rule="evenodd"/>
<path d="M19.9 272.5a1.39 1.39 0 0 1 2.2 .3 1.39 1.39 0 0 1-.8 2 1.39 1.39 0 0 1-1.7-1.3h.2a1.15 1.15 0 0 1 1.6-1.1 1.15 1.15 0 0 1 .3 1.9 1.15 1.15 0 0 1-1.8-.6l-.1-.2h-.2z" fill-rule="evenodd"/>
</g>
<g fill="#800000" stroke="#800000" stroke-width=".24">
<path d="M76.3 234.1h1.3v1.3h-1.3z"/>
<path d="M200.8 234.1h1.2v1.3h-1.2z"/>
<path d="M315 234.1h1.3v1.3h-1.3z"/>
</g>
<g fill="none" stroke="#008000" stroke-width=".24">
<path d="M18.4 74.1h28M18.4 71.6h28M18.4 76.7h28M262.2 74.1h22.9M262.2 71.6h22.9M262.2 76.7h22.9M282.6 74.1v27.9M18.4 81.7h266.7M18.4 84.3h266.7M18.4 86.8h266.7M18.4 89.4h266.7M18.4 91.9h266.7"/>
<path d="M18.4 94.4h266.7M18.4 97h266.7M18.4 99.5h28M262.2 99.5h22.9M18.4 107.1h28M18.4 102h28M18.4 104.6h28M262.2 107.1h22.9M262.2 102h22.9M262.2 104.6h22.9M21 124.9h25.4M280 124.9h5.1"/>
<path d="M18.4 170.6h266.7M18.4 173.2h266.7M18.4 175.7h266.7M18.4 178.2h266.7M18.4 193.5h266.7M18.4 180.8h266.7M18.4 183.3h266.7M18.4 185.9h266.7M18.4 188.4h266.7M18.4 190.9h266.7M18.4 196h266.7M66.7 203.6v22.9"/>
<path d="M76.8 203.6v25.4M87 203.6v22.9M97.2 203.6v22.9M107.3 203.6v22.9M140.3 203.6v22.9M150.5 203.6v22.9M163.2 203.6v22.9M191.1 203.6v22.9M201.3 203.6v25.4M211.4 203.6v22.9M221.6 203.6v22.9M231.8 203.6v22.9"/>
<path d="M249.5 203.6v22.9M264.8 203.6v22.9M269.9 203.6v22.9M274.9 203.6v22.9M305.4 203.6v22.9M315.6 203.6v25.4M325.7 203.6v22.9M335.9 203.6v22.9M346 203.6v22.9M379.1 203.6v22.9M389.2 203.6v22.9"/>
</g>
<g fill="#008000" stroke="#008000" stroke-width=".24">
<circle cx="282.6" cy="102" r=".51"/>
<circle cx="282.6" cy="74.1" r=".51"/>
<circle cx="46.4" cy="81.7" r=".51"/>
<circle cx="46.4" cy="84.3" r=".51"/>
<circle cx="46.4" cy="86.8" r=".51"/>
<circle cx="46.4" cy="89.4" r=".51"/>
<circle cx="46.4" cy="91.9" r=".51"/>
<circle cx="46.4" cy="94.4" r=".51"/>
<circle cx="46.4" cy="97" r=".51"/>
<circle cx="46.4" cy="193.5" r=".51"/>
<circle cx="46.4" cy="170.6" r=".51"/>
<circle cx="46.4" cy="173.2" r=".51"/>
<circle cx="46.4" cy="175.7" r=".51"/>
<circle cx="46.4" cy="178.2" r=".51"/>
<circle cx="46.4" cy="180.8" r=".51"/>
<circle cx="46.4" cy="183.3" r=".51"/>
<circle cx="46.4" cy="185.9" r=".51"/>
<circle cx="46.4" cy="188.4" r=".51"/>
<circle cx="46.4" cy="190.9" r=".51"/>
<circle cx="46.4" cy="196" r=".51"/>
</g>
<text font-size="4" fill="#008000" x="320.7" y="251.9">D-BS-8i-0-9 Major Registers Gating (1/4)</text>
<g font-size="4" fill="#800000">
<text x="304.2" y="260.8">TITLE:</text>
<text x="320.6" y="260.8">pdp8i-fpga</text>
<text x="304.2" y="268.4">Document Number:</text>
<text x="391.8" y="268.4">REV:</text>
<text x="304.2" y="278.6">Date: 2/21/2021</text>
<text x="332.5" y="278.6">4:17:33 PM</text>
<text x="375.3" y="278.6">Sheet:</text>
<text x="389.2" y="278.6">10/40</text>
</g>
<g font-size="2.8" fill="#008000">
<text x="112.4" y="38.6">REG_BUS00</text>
<text x="226.7" y="38.6">REG_BUS01</text>
<text x="351.2" y="38.6">REG_BUS02</text>
<text x="379.1" y="124.9">CARRY_OUT3_</text>
</g>
<g font-size="2.8" fill="#800000">
<text x="115" y="53.8">EF34</text>
<text x="229.3" y="53.8">EF34</text>
<text x="353.7" y="53.8">EF35</text>
<text x="115" y="56.3">M220</text>
<text x="229.3" y="56.3">M220</text>
<text x="353.7" y="56.3">M220</text>
<text x="97.2" y="117.3">EF34</text>
<text x="97.2" y="119.8">M220</text>
<text x="211.5" y="119.8">M220</text>
<text x="211.5" y="117.3">EF34</text>
<text x="335.9" y="117.3">EF35</text>
<text x="335.9" y="119.8">M220</text>
<text x="107.3" y="124.9">ADD</text>
<text x="221.6" y="124.9">ADD</text>
<text x="346.1" y="124.9">ADD</text>
<text x="84.4" y="147.7" transform="rotate(-90 84.4 147.7)">EF34</text>
<text x="87" y="147.7" transform="rotate(-90 87 147.7)">M220</text>
<text x="137.8" y="147.7" transform="rotate(-90 137.8 147.7)">EF34</text>
<text x="140.3" y="147.7" transform="rotate(-90 140.3 147.7)">M220</text>
<text x="198.7" y="147.7" transform="rotate(-90 198.7 147.7)">EF34</text>
<text x="201.3" y="147.7" transform="rotate(-90 201.3 147.7)">M220</text>
<text x="262.2" y="147.7" transform="rotate(-90 262.2 147.7)">EF34</text>
<text x="264.8" y="147.7" transform="rotate(-90 264.8 147.7)">M220</text>
<text x="323.2" y="147.7" transform="rotate(-90 323.2 147.7)">EF35</text>
<text x="325.7" y="147.7" transform="rotate(-90 325.7 147.7)">M220</text>
<text x="376.5" y="147.7" transform="rotate(-90 376.5 147.7)">EF35</text>
<text x="379.1" y="147.7" transform="rotate(-90 379.1 147.7)">M220</text>
</g>
<g font-size="2.8" fill="#808080">
<text x="18.5" y="71.6">ADDER11</text>
<text x="262.3" y="71.6">ADDER00</text>
<text x="18.5" y="76.7">ADDER03</text>
<text x="18.5" y="74.1">ADDER_L_</text>
<text x="262.3" y="74.1">ADDER02</text>
<text x="262.3" y="76.7">ADDER05</text>
<text x="18.5" y="81.7">TT_LINE_SHIFT_</text>
<text x="262.3" y="81.7">TT_LINE_SHIFT_</text>
<text x="18.5" y="84.3">AND_ENABLE</text>
<text x="18.5" y="86.8">RIGHT_SHIFT</text>
<text x="18.5" y="89.4">DOUBLE_RIGHT_ROTATE</text>
<text x="262.3" y="84.3">AND_ENABLE</text>
<text x="262.3" y="86.8">RIGHT_SHIFT</text>
<text x="262.3" y="89.4">DOUBLE_RIGHT</text>
<text x="282.6" y="89.4">_ROTATE</text>
<text x="18.5" y="91.9">NO_SHIFT</text>
<text x="18.5" y="94.4">LEFT_SHIFT</text>
<text x="262.3" y="91.9">NO_SHIFT</text>
<text x="262.3" y="94.4">LEFT_SHIFT</text>
<text x="18.5" y="97">DOUBLE_LEFT_ROTATE</text>
<text x="18.5" y="99.5">ADDER_L_</text>
<text x="262.3" y="97">DOUBLE_LEFT_ROTATE</text>
<text x="262.3" y="99.5">ADDER01</text>
<text x="18.5" y="107.1">ADDER02</text>
<text x="18.5" y="102.1">ADDER00</text>
<text x="18.5" y="104.6">ADDER01</text>
<text x="262.3" y="102.1">ADDER02</text>
<text x="262.3" y="104.6">ADDER03</text>
<text x="262.3" y="107.1">ADDER04</text>
<text x="21" y="124.9">CARRY_OUT0_</text>
<text x="18.5" y="170.6">AC_ENABLE</text>
<text x="18.5" y="173.2">ACBAR_ENABLE</text>
<text x="18.5" y="175.7">MQ_ENABLE</text>
<text x="18.5" y="178.2">SR_ENABLE</text>
<text x="18.5" y="180.8">SC_ENABLE</text>
<text x="18.5" y="183.3">DATA_ENABLE</text>
<text x="18.5" y="185.9">IO_ENABLE</text>
<text x="18.5" y="188.4">MA_ENABLE0_4</text>
<text x="18.5" y="190.9">PC_ENABLE</text>
<text x="18.5" y="193.5">MEM_ENABLE0_4</text>
<text x="18.5" y="196">DATA_ADD_ENABLE</text>
<text x="66.7" y="226.4" transform="rotate(-90 66.7 226.4)">MQ00</text>
<text x="76.8" y="226.4" transform="rotate(-90 76.8 226.4)">SR00</text>
<text x="87" y="226.4" transform="rotate(-90 87 226.4)">GND</text>
<text x="97.1" y="226.4" transform="rotate(-90 97.1 226.4)">DATA00</text>
<text x="107.3" y="226.4" transform="rotate(-90 107.3 226.4)">INPUT_BUS00</text>
<text x="140.3" y="226.4" transform="rotate(-90 140.3 226.4)">MEM00</text>
<text x="150.5" y="226.4" transform="rotate(-90 150.5 226.4)">DATA_ADD00</text>
<text x="163.2" y="226.4" transform="rotate(-90 163.2 226.4)">GND</text>
<text x="191.1" y="226.4" transform="rotate(-90 191.1 226.4)">MQ01</text>
<text x="201.3" y="226.4" transform="rotate(-90 201.3 226.4)">SR01</text>
<text x="211.4" y="226.4" transform="rotate(-90 211.4 226.4)">GND</text>
<text x="221.6" y="226.4" transform="rotate(-90 221.6 226.4)">DATA01</text>
<text x="231.7" y="226.4" transform="rotate(-90 231.7 226.4)">INPUT_BUS01</text>
<text x="249.5" y="226.4" transform="rotate(-90 249.5 226.4)">MA_ENABLE0_4</text>
<text x="264.8" y="226.4" transform="rotate(-90 264.8 226.4)">MEM01</text>
<text x="269.8" y="226.4" transform="rotate(-90 269.8 226.4)">MEM_ENABLE0_4</text>
<text x="274.9" y="226.4" transform="rotate(-90 274.9 226.4)">DATA_ADD01</text>
<text x="305.4" y="226.4" transform="rotate(-90 305.4 226.4)">MQ02</text>
<text x="315.6" y="226.4" transform="rotate(-90 315.6 226.4)">SR02</text>
<text x="325.7" y="226.4" transform="rotate(-90 325.7 226.4)">GND</text>
<text x="335.9" y="226.4" transform="rotate(-90 335.9 226.4)">DATA02</text>
<text x="346" y="226.4" transform="rotate(-90 346 226.4)">INPUT_BUS02</text>
<text x="379.1" y="226.4" transform="rotate(-90 379.1 226.4)">MEM02</text>
<text x="389.2" y="226.4" transform="rotate(-90 389.2 226.4)">DATA_ADD02</text>
<text x="85.1" y="232.2">GND</text>
<text x="161.3" y="232.2">GND</text>
<text x="209.6" y="232.2">GND</text>
<text x="323.9" y="232.2">GND</text>
<text x="19.1" y="271.6">VCC</text>
<text x="24.2" y="277.9">GND</text>
</g>
<g font-size="2.4" fill="#808080">
<text x="44.9" y="71.2">AB1</text>
<text x="283.7" y="71.2">AB1</text>
<text x="44.9" y="73.8">BB2</text>
<text x="45.3" y="76.3">AJ2</text>
<text x="283.7" y="73.8">BB2</text>
<text x="284" y="76.3">AJ2</text>
<text x="44.9" y="83.9">AA1</text>
<text x="44.9" y="81.4">AB2</text>
<text x="283.7" y="83.9">AA1</text>
<text x="283.7" y="81.4">AB2</text>
<text x="44.8" y="86.5">AD2</text>
<text x="44.8" y="89">AD1</text>
<text x="283.5" y="86.5">AD2</text>
<text x="283.5" y="89">AD1</text>
<text x="44.9" y="91.5">AE1</text>
<text x="45" y="94.1">AF2</text>
<text x="283.7" y="91.5">AE1</text>
<text x="283.8" y="94.1">AF2</text>
<text x="44.8" y="96.6">AH1</text>
<text x="44.8" y="99.2">AC1</text>
<text x="44.9" y="101.7">AE2</text>
<text x="283.5" y="96.6">AH1</text>
<text x="283.5" y="99.2">AC1</text>
<text x="283.7" y="101.7">AE2</text>
<text x="44.8" y="106.8">AH2</text>
<text x="45" y="104.2">AF1</text>
<text x="283.5" y="106.8">AH2</text>
<text x="283.8" y="104.2">AF1</text>
<text x="44.9" y="124.6">BK2</text>
<text x="277.3" y="124.6">BJ1</text>
<text x="283.7" y="124.6">BK2</text>
<text x="44.8" y="170.3">BH2</text>
<text x="45.3" y="172.8">BJ2</text>
<text x="283.5" y="170.3">BH2</text>
<text x="284" y="172.8">BJ2</text>
<text x="44.8" y="177.9">BC1</text>
<text x="45" y="175.3">BF1</text>
<text x="283.5" y="177.9">BC1</text>
<text x="283.8" y="175.3">BF1</text>
<text x="45" y="180.4">BF2</text>
<text x="45.2" y="183">BL1</text>
<text x="45.2" y="185.5">BL2</text>
<text x="283.8" y="180.4">BF2</text>
<text x="283.9" y="183">BL1</text>
<text x="283.9" y="185.5">BL2</text>
<text x="44.9" y="188">BP1</text>
<text x="44.9" y="190.6">BS2</text>
<text x="283.7" y="188">BP1</text>
<text x="283.7" y="190.6">BS2</text>
<text x="44.8" y="193.1">BU2</text>
<text x="45" y="195.7">BT2</text>
<text x="283.5" y="193.1">BU2</text>
<text x="283.8" y="195.7">BT2</text>
<text x="66.3" y="205.2" transform="rotate(-90 66.3 205.2)">BH1</text>
<text x="76.5" y="205" transform="rotate(-90 76.5 205)">BE1</text>
<text x="86.6" y="205.2" transform="rotate(-90 86.6 205.2)">BD1</text>
<text x="96.8" y="205.4" transform="rotate(-90 96.8 205.4)">BM2</text>
<text x="106.9" y="205" transform="rotate(-90 106.9 205)">BK1</text>
<text x="140" y="205.2" transform="rotate(-90 140 205.2)">BR1</text>
<text x="150.1" y="205" transform="rotate(-90 150.1 205)">BS1</text>
<text x="162.8" y="205" transform="rotate(-90 162.8 205)">BE2</text>
<text x="190.8" y="205.2" transform="rotate(-90 190.8 205.2)">BN2</text>
<text x="200.9" y="205.2" transform="rotate(-90 200.9 205.2)">BD2</text>
<text x="211.1" y="205.2" transform="rotate(-90 211.1 205.2)">BN1</text>
<text x="221.2" y="205" transform="rotate(-90 221.2 205)">BP2</text>
<text x="231.4" y="205.4" transform="rotate(-90 231.4 205.4)">BM1</text>
<text x="249.2" y="205.2" transform="rotate(-90 249.2 205.2)">BR2</text>
<text x="264.4" y="205" transform="rotate(-90 264.4 205)">BV2</text>
<text x="269.5" y="205" transform="rotate(-90 269.5 205)">BV1</text>
<text x="274.6" y="205.2" transform="rotate(-90 274.6 205.2)">BU1</text>
<text x="305" y="205.2" transform="rotate(-90 305 205.2)">BH1</text>
<text x="315.2" y="205" transform="rotate(-90 315.2 205)">BE1</text>
<text x="325.4" y="205.2" transform="rotate(-90 325.4 205.2)">BD1</text>
<text x="335.5" y="205.4" transform="rotate(-90 335.5 205.4)">BM2</text>
<text x="345.7" y="205" transform="rotate(-90 345.7 205)">BK1</text>
<text x="378.7" y="205.2" transform="rotate(-90 378.7 205.2)">BR1</text>
<text x="388.9" y="205" transform="rotate(-90 388.9 205)">BS1</text>
<text x="76.5" y="231.7" transform="rotate(-90 76.5 231.7)">L2</text>
<text x="200.9" y="231.7" transform="rotate(-90 200.9 231.7)">M2</text>
<text x="315.2" y="231.7" transform="rotate(-90 315.2 231.7)">R2</text>
</g>
<g font-size="2" fill="#800000">
<text x="117.2" y="43.9" transform="rotate(-90 117.2 43.9)">AJ1</text>
<text x="231.5" y="44.1" transform="rotate(-90 231.5 44.1)">AK2</text>
<text x="355.9" y="43.9" transform="rotate(-90 355.9 43.9)">AJ1</text>
<text x="74.3" y="68.8">AU2</text>
<text x="188.6" y="68.8">AS1</text>
<text x="313.1" y="68.8">AU2</text>
<text x="46.1" y="163" transform="rotate(-90 46.1 163)">BA1</text>
<text x="56.3" y="163" transform="rotate(-90 56.3 163)">BB1</text>
<text x="119.7" y="163" transform="rotate(-90 119.7 163)">AM2</text>
<text x="129.9" y="163" transform="rotate(-90 129.9 163)">AP1</text>
<text x="170.5" y="163" transform="rotate(-90 170.5 163)">AV1</text>
<text x="180.7" y="163" transform="rotate(-90 180.7 163)">AV2</text>
<text x="244.2" y="163" transform="rotate(-90 244.2 163)">AL2</text>
<text x="254.4" y="163" transform="rotate(-90 254.4 163)">AN1</text>
<text x="284.8" y="163" transform="rotate(-90 284.8 163)">BA1</text>
<text x="295" y="163" transform="rotate(-90 295 163)">BB1</text>
<text x="358.5" y="163" transform="rotate(-90 358.5 163)">AM2</text>
<text x="368.6" y="163" transform="rotate(-90 368.6 163)">AP1</text>
<text x="77.6" y="240.9" transform="rotate(-90 77.6 240.9)">A40</text>
<text x="202" y="240.9" transform="rotate(-90 202 240.9)">A40</text>
<text x="316.3" y="240.9" transform="rotate(-90 316.3 240.9)">A40</text>
</g>
</svg>
